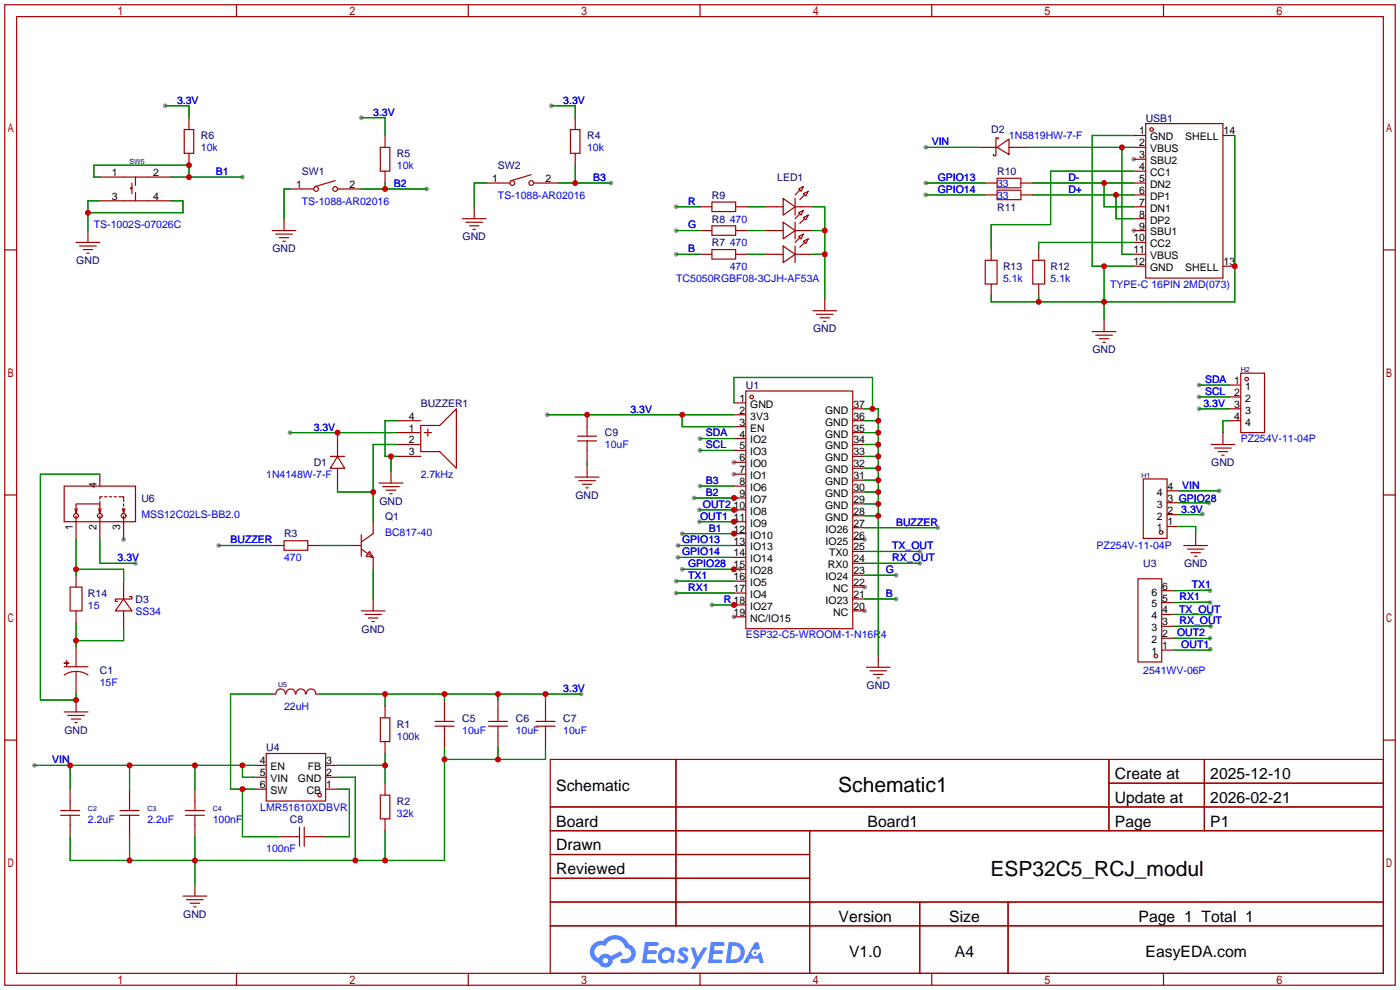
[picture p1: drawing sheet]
<svg xmlns="http://www.w3.org/2000/svg" width="299mm" height="212mm" viewBox="0 0 299 212" stroke-linecap="round" stroke-linejoin="round" font-family="sans-serif">
<g fill="#999">
<circle cx="156.9" cy="98.8" r=".51"/>
<circle cx="156.9" cy="101.3" r=".51"/>
<circle cx="156.9" cy="131.8" r=".51"/>
<circle cx="184.8" cy="130.6" r=".51"/>
<circle cx="184.8" cy="125.5" r=".51"/>
<circle cx="184.8" cy="115.3" r=".51"/>
<circle cx="242.3" cy="34" r=".51"/>
<circle cx="242.3" cy="49.3" r=".51"/>
<circle cx="26.4" cy="115.3" r=".51"/>
<circle cx="257" cy="109.9" r=".51"/>
<circle cx="260.6" cy="104.9" r=".51"/>
<circle cx="258.4" cy="107.5" r=".51"/>
<circle cx="258.7" cy="138.7" r=".51"/>
<circle cx="258.6" cy="136.4" r=".51"/>
<circle cx="258.8" cy="133.9" r=".51"/>
<circle cx="258.7" cy="131.3" r=".51"/>
<circle cx="258.6" cy="128.8" r=".51"/>
<circle cx="258.6" cy="126.2" r=".51"/>
<circle cx="7.4" cy="163.6" r=".51"/>
<circle cx="124.2" cy="148.3" r=".51"/>
<circle cx="29" cy="120.4" r=".51"/>
<circle cx="62" cy="92.5" r=".51"/>
<circle cx="46.7" cy="116.6" r=".51"/>
<circle cx="51.8" cy="37.8" r=".51"/>
<circle cx="35.3" cy="22.6" r=".51"/>
<circle cx="91.2" cy="40.4" r=".51"/>
<circle cx="77.2" cy="25.1" r=".51"/>
<circle cx="130.6" cy="39.1" r=".51"/>
<circle cx="117.9" cy="22.6" r=".51"/>
<circle cx="144.5" cy="44.2" r=".51"/>
<circle cx="144.5" cy="49.3" r=".51"/>
<circle cx="144.5" cy="54.4" r=".51"/>
<circle cx="197.9" cy="39.1" r=".51"/>
<circle cx="197.9" cy="41.7" r=".51"/>
<circle cx="144.9" cy="119.1" r=".51"/>
<circle cx="144.9" cy="116.6" r=".51"/>
<circle cx="196.6" cy="117.9" r=".51"/>
<circle cx="196.6" cy="120.4" r=".51"/>
<circle cx="149.6" cy="93.7" r=".51"/>
<circle cx="149.6" cy="96.3" r=".51"/>
<circle cx="144.5" cy="126.7" r=".51"/>
<circle cx="144.5" cy="124.2" r=".51"/>
<circle cx="157.2" cy="129.3" r=".51"/>
<circle cx="152.1" cy="129.3" r=".51"/>
<circle cx="200.4" cy="112.8" r=".51"/>
<circle cx="191.5" cy="128" r=".51"/>
<circle cx="191.5" cy="122.9" r=".51"/>
<circle cx="157.2" cy="114" r=".51"/>
<circle cx="145.8" cy="114" r=".51"/>
<circle cx="157.2" cy="106.4" r=".51"/>
<circle cx="148.3" cy="106.4" r=".51"/>
<circle cx="149.6" cy="103.9" r=".51"/>
<circle cx="157.3" cy="111.3" r=".51"/>
<circle cx="149.5" cy="111.5" r=".51"/>
<circle cx="157.3" cy="109" r=".51"/>
<circle cx="149.5" cy="109" r=".51"/>
<circle cx="197.9" cy="31.5" r=".51"/>
<circle cx="117" cy="88.6" r=".51"/>
<circle cx="145.8" cy="121.7" r=".51"/>
<circle cx="158.1" cy="121.7" r=".51"/>
<circle cx="256.3" cy="87.4" r=".51"/>
<circle cx="256.3" cy="84.8" r=".51"/>
<circle cx="256.3" cy="82.3" r=".51"/>
</g>
<g fill="none" stroke="#a10000" stroke-width=".25">
<path d="M1 1h297.2v209.6h-297.2zM3.6 3.6h292.1v204.4h-292.1zM50.5 1v2.6M100.1 1v2.6M149.6 1v2.6M199.1 1v2.6M248.7 1v2.6M1 53.4h2.6M295.7 53.4h2.5M1 105.8h2.6M295.7 105.8h2.5M1 158.2h2.6"/>
<path d="M295.7 158.2h2.5M117.6 162.3h178.1v45.7h-178.1zM117.6 172.5h178.1M117.6 177.5h178.1M144.5 162.3v35.6M173 177.5v30.5M237 162.3v15.2M237 167.4h58.7M257.4 162.3v15.2M117.6 182.6h55.4M117.6 192.8h178.1M117.6 187.7h55.4"/>
<path d="M117.6 197.9h178.1M196.6 192.8v15.2M215.4 192.8v15.2M50.5 208v2.6M100.1 208v2.6M149.6 208v2.6M199.1 208v2.6M248.7 208v2.6"/>
</g>
<g fill="#5487ff">
<path d="M145.3 202.7a1.3 1.3 0 0 1 1.9 .3l-.4 .6a.54 .54 0 0 0-.9-.2l.1 .2a1.34 1.34 0 0 1 .9 1.8 1.47 1.47 0 0 1-2.3-.1l.5-.6 .8 .5a.31 .31 0 0 0 .4-.3 .31 .31 0 0 0-.3-.4 1.12 1.12 0 0 1-.7-1.8z"/>
<path d="M147.6 202.5h.9l.6 2 1.2-2h.9l-2.7 4.6h-.9l1-1.7z"/>
<path d="M137.8 201.4h1.7a1.31 1.31 0 0 1 1.2 .2 .4 .4 0 0 1-.3 .5l-1.8 .1-.1 .9h1.6a.4 .4 0 0 1 .4 .4 .4 .4 0 0 1-.5 .4h-1.6l-.2 1.2h1.4a.46 .46 0 0 1 .5 0 .46 .46 0 0 1 .1 .5l-.4 .2h-2.6z"/>
<path d="M151.9 201.4h1.7a1.32 1.32 0 0 1 1.2 .2 .39 .39 0 0 1-.3 .5l-1.8 .1-.1 .9h1.6a.4 .4 0 0 1 .4 .4 .4 .4 0 0 1-.4 .4h-1.7l-.2 1.2h1.4a.46 .46 0 0 1 .5 0 .46 .46 0 0 1 .1 .5l-.4 .2h-2.6z"/>
<path d="M161.3 201.4h.8l.3 1.3-.6 .4a.75 .75 0 0 0-1.1 .3 .75 .75 0 0 0 .5 1 .75 .75 0 0 0 .9-.7l.5-.2 .6 2.3h-.8l-.3-.9h-1.8l-.5 .9h-1z"/>
<path d="M155.7 201.4l-.6 4.4h1.5a2.27 2.27 0 0 0 2.6-2.2 2.27 2.27 0 0 0-2.7-2.2zM156.5 202.1a1.5 1.5 0 0 1 1.8 1.6 1.5 1.5 0 0 1-1.9 1.4h-.3z"/>
<path d="M141.2 203a1.6 1.6 0 0 0-.3 2.3 1.6 1.6 0 0 0 2.3 .2l.7 .3 .3-2.4-.1-.3-.5-.1a1.58 1.58 0 0 0-2.4 0zM141.8 203.5a.98 .98 0 0 1 1.6 .4 .98 .98 0 0 1-1.1 1.3 .94 .94 0 0 1-.9-.7 .94 .94 0 0 1 .4-1z"/>
<path d="M126.8 201.8a2.37 2.37 0 0 0 1.1 4 1.54 1.54 0 0 0 1.8 1 1.54 1.54 0 0 0 1.2-1.6l2.2-1.1-.5-.8-2 1a1.57 1.57 0 0 0-2.7 .5 1.5 1.5 0 0 1-.7-2.1 1.5 1.5 0 0 1 2.2-.5 2.23 2.23 0 0 1 2.3-1.4 2.23 2.23 0 0 1 2 1.8 1.16 1.16 0 0 1 1.2 1.1 1.16 1.16 0 0 1-1.1 1.2h-.7a.47 .47 0 0 0-.5 .4 .47 .47 0 0 0 .4 .5 2.17 2.17 0 0 0 2.5-.9 2.17 2.17 0 0 0-.3-2.7l-.8-.4a3.2 3.2 0 0 0-5.5-.7l-1.1 .1zM128.8 205.3a.6 .6 0 0 1 1.2 0 .6 .6 0 0 1-1.2 0z"/>
<circle cx="161.4" cy="203.6" r=".28"/>
</g>
<g fill="none" stroke="#a10000" stroke-width=".25">
<path d="M21.3 37.8h15.3M28.2 39.1v2.3M29 37.8v1.8M39.4 27.7h2v5.1h-2zM40.4 25.1v2.6M40.4 32.8v2.5M71.6 38.6l-4.3 1.3M81.3 31.5h2v5.1h-2zM82.3 29v2.5M82.3 36.6v2.5M103.9 39.1h5.1M113.5 37.3l-4.3 1.3"/>
<path d="M114 39.1h5.1M121.9 27.7h2.1v5.1h-2.1zM122.9 25.1v2.6M122.9 32.8v2.5M209.3 31.5h3.8M210.6 39.1h2.5M213.1 38.1h5.1v2h-5.1zM213.1 31.5l2.5-1.8v3.3zM213.4 29.7v-.2h-.5v3.8h-.6v-.3M215.6 31.5h3.9M218.2 39.1h2.5M242.3 39.1h2.6"/>
<path d="M242.3 29h2.6M242.3 31.5h2.6M242.3 34h2.6M242.3 36.6h2.6M244.9 26.4h16.5v33h-16.5zM261.4 29h2.5M16.3 51.8h5M17 52.6h3.6M17.8 53.3h2M18.5 54.1h.5M18.8 49.3v2.5M21.3 42.9h15.3"/>
<path d="M28.2 40.1h-.3v.3h.3M29 41.1v1.8M58.2 49.3h5M58.9 50h3.6M59.7 50.8h2M60.5 51.6h.5M60.7 46.7v2.6M62 40.4h5.1M72.1 40.4h5.1M98.8 46.7h5.1M99.6 47.5h3.5M100.3 48.3h2.1"/>
<path d="M101.1 49h.5M101.3 44.2v2.5M149.6 44.2h2.5M149.6 49.3h2.5M149.6 54.4h2.5M152.1 53.3h5.1v2.1h-5.1zM152.1 48.3h5.1v2h-5.1zM152.1 43.2h5.1v2h-5.1zM157.2 44.2h2.6M157.2 49.3h2.6M157.2 54.4h2.6M163.6 44.2h3.8"/>
<path d="M163.6 49.3h3.8M163.6 54.4h3.8M167.4 52.6l2.5 1.8-2.5 1.7zM167.4 42.4l2.5 1.8-2.5 1.8zM167.4 47.5l2.5 1.8-2.5 1.8zM169.9 44.2h3.8M169.9 49.3h3.8M169.9 54.4h3.8M169.9 42.4v3.6M169.9 47.5v3.6M169.9 52.6v3.5M170.7 50.5l1-.5-.5 1.1z"/>
<path d="M170.7 40.4l1-.5-.5 1zM170.7 45.5l1-.5-.5 1zM170.9 50.8l-1 1M170.9 40.6l-1 1.1M170.9 45.7l-1 1M171.7 51.6l1-.5-.5 1zM171.7 41.4l1-.5-.5 1zM171.7 46.5l1-.5-.5 1zM172 51.8l-1.1 1M172 41.7l-1.1 1M172 46.7l-1.1 1.1M210.6 55.6h2.5v5.1h-2.5z"/>
<path d="M210.6 41.7h2.5M211.8 53.1v2.5M213.1 40.6h5.1v2.1h-5.1zM218.2 41.7h2.5M220.7 55.6h2.6v5.1h-2.6zM222 53.1v2.5M242.3 41.7h2.6M242.3 44.2h2.6M242.3 46.7h2.6M242.3 49.3h2.6M242.3 51.8h2.6M242.3 54.4h2.6"/>
<path d="M242.3 56.9h2.6M261.4 56.9h2.5M173.7 66.4h5.1M174.5 67.2h3.6M175.3 67.9h2M176 68.7h.5M176.3 63.9v2.5M211.8 60.7v2.5M222 60.7v2.5M233.4 70.9h5.1M234.2 71.6h3.5M234.9 72.4h2.1"/>
<path d="M235.7 73.2h.5M236 68.3v2.6M265.2 79.8h5.1v12.7h-5.1zM70.6 97.5h3.1M72.1 97.5l1.6 2.6h-3.1zM72.1 93.7v3.8M84.8 97.5h5.1M84.8 95h5.1M84.8 92.5h5.1M84.8 89.9h5.1M89.9 90.9h4.1l3.5-3.5v12.7l-3.5-3.6h-4.1zM90.7 92.5h1.5"/>
<path d="M91.4 91.7v1.5M123.4 94.2h4.1M123.4 93.2h4.1M125.5 88.6v4.6M125.5 94.2v4.6M125.5 99.4v2.6M156.9 86.1h2.5M156.9 88.6h2.5M156.9 91.2h2.5M156.9 93.7h2.5M156.9 96.3h2.5M156.9 98.8h2.5"/>
<path d="M159.4 83.6h22.9v50.8h-22.9zM182.3 97.5h2.5M182.3 95h2.5M182.3 92.5h2.5M182.3 89.9h2.5M182.3 87.4h2.5M258.8 95h5.1M259.6 95.8h3.5M260.3 96.5h2.1M261.1 97.3h.5M261.4 92.5v2.5M262.6 89.9h2.6"/>
<path d="M262.6 87.4h2.6M262.6 82.3h2.6M262.6 84.8h2.6M13.7 103.9h15.3v7.6h-15.3zM16 108.7l.3 1M16.3 109.7v-2h5v2M16.3 110.2v5.1M16.5 108.7l-.2 1M21.1 108.7l.2 1M21.3 101.3v2.6M21.3 107.2v.5M21.3 110.2v5.1"/>
<path d="M21.6 108.7l-.3 1M21.8 106.2h-.5v.5M22.4 106.2h.5M23.4 106.2h.5M24.4 106.2h.5M25.4 106.2h1v1M26.2 108.7l.2 1 .3-1M26.4 107.7v.5M26.4 108.7v.5M26.4 110.2v5.1M58.2 116.6h2.5M60.7 115.6h5.1v2h-5.1z"/>
<path d="M65.8 116.6h2.5M72.1 100.1v3.8M74.7 116.6h2.5M77.2 117.3l2.6 1.8M77.2 114.3v4.6M79 117.9l.8 1.2-1.6-.2zM79.8 111.5v2.5l-2.6 1.8M79.8 119.1v2.6M81 103.2h5.1M81.8 104h3.5M82.5 104.8h2.1M83.3 105.5h.5"/>
<path d="M83.6 100.7v2.5M122.9 102h5.1M123.7 102.7h3.6M124.5 103.5h2M125.2 104.3h.5M156.9 101.3h2.5M156.9 103.9h2.5M156.9 106.4h2.5M156.9 109h2.5M156.9 111.5h2.5M156.9 114h2.5M156.9 116.6h2.5"/>
<path d="M156.9 119.1h2.5M182.3 117.9h2.5M182.3 115.3h2.5M182.3 112.8h2.5M182.3 110.2h2.5M182.3 107.7h2.5M182.3 105.2h2.5M182.3 102.6h2.5M182.3 100.1h2.5M244.3 102.4h5.1v12.7h-5.1zM249.4 112.5h2.6M249.4 110h2.6"/>
<path d="M249.4 107.4h2.6M249.4 104.9h2.6M253 116.6h5.1M253.8 117.4h3.5M254.5 118.1h2.1M255.3 118.9h.5M255.5 114.1v2.5M15 125.5h2.5v5.1h-2.5zM16.3 122.9v2.6M16.3 130.6v2.5M16.3 138.2v4.3M26.4 128l1.8 2.6h-3.6z"/>
<path d="M26.4 124.2v3.8M26.4 130.6v3.8M27.7 127.5h.5v.5h-3.6v.5h.5M77.2 130.6h5.1M78 131.3h3.5M78.7 132.1h2.1M79.5 132.8h.5M79.8 128v2.6M156.9 121.7h2.5M156.9 124.2h2.5M156.9 126.7h2.5M156.9 129.3h2.5"/>
<path d="M156.9 131.8h2.5M182.3 130.6h2.5M182.3 128h2.5M182.3 125.5h2.5M182.3 122.9h2.5M182.3 120.4h2.5M243.2 123.7h5.1v17.8h-5.1zM248.3 138.9h2.5M248.3 136.4h2.5M248.3 133.9h2.5M248.3 131.3h2.5M248.3 128.8h2.5"/>
<path d="M248.3 126.2h2.5M13.7 141.7l1 .1zM13.7 142.5h5.1M13.7 152.1h5.1M14.2 141.2v1zM14.5 152.9h3.5M15.2 153.7h2.1M16 154.4h.5M16.3 143.5l1.5 .3 1 .5M16.3 143.5l-1.1 .1-1.5 .7M16.3 143.5v4.8M16.3 149.6v2.5"/>
<path d="M61 148.3a1.01 1.01 0 0 0-1-1.1 1.01 1.01 0 0 0-1 1.1h-.8M61.1 148.3a1.01 1.01 0 0 1 1-1.1 1.01 1.01 0 0 1 1 1.1M63.3 148.3a1.01 1.01 0 0 1 1-1.1 1.01 1.01 0 0 1 1 1.1M65.5 148.3a1.01 1.01 0 0 1 1-1.1 1.01 1.01 0 0 1 1 1.1M67.6 148.3h.7M81.3 153.4h2v5.1h-2zM82.3 150.9v2.5M82.3 158.5v2.5M93 155.2h4M93 154.2h4M95 149.6v4.6M95 155.2v4.6"/>
<path d="M104.4 155.2h4.1M104.4 154.2h4.1M106.4 149.6v4.6M106.4 155.2v4.6M114.6 155.2h4M114.6 154.2h4M116.6 149.6v4.6M116.6 155.2v4.6M185.2 142.6h5M185.9 143.4h3.6M186.7 144.1h2M187.5 144.9h.5"/>
<path d="M187.7 140.1v2.5M13 174.2h4M13 173.2h4M15 168.7v4.5M15 174.2v4.6M25.7 174.2h4M25.7 173.2h4M27.7 168.7v4.5M27.7 174.2v4.6M39.6 174.2h4.1M39.6 173.2h4.1M41.7 168.7v4.5"/>
<path d="M41.7 174.2v4.6M54.4 168.7h2.5M54.4 166.1h2.5M54.4 163.6h2.5M56.9 161h12.7v10.2h-12.7zM59.4 178.8h4.6M64 176.8v4M65 178.8h4.6M65 176.8v4M69.6 168.7h2.5M69.6 166.1h2.5M69.6 163.6h2.5"/>
<path d="M81.3 169.9h2v5.1h-2zM82.3 167.4v2.5M82.3 175v2.5M39.1 191.5h5.1M39.9 192.3h3.5M40.6 193h2.1M41.4 193.8h.5M41.7 189v2.5"/>
<circle cx="109.5" cy="39.1" r=".51"/>
<circle cx="113.5" cy="39.1" r=".51"/>
<circle cx="246.1" cy="27.7" r=".38"/>
<circle cx="67.6" cy="40.4" r=".51"/>
<circle cx="71.6" cy="40.4" r=".51"/>
<circle cx="160.7" cy="84.8" r=".38"/>
<circle cx="266.4" cy="81" r=".38"/>
<circle cx="16.3" cy="110.2" r=".51"/>
<circle cx="21.3" cy="110.2" r=".51"/>
<circle cx="26.4" cy="110.2" r=".51"/>
<circle cx="248.2" cy="113.8" r=".38"/>
<circle cx="247" cy="140.2" r=".38"/>
<circle cx="68.3" cy="169.9" r=".38"/>
</g>
<g fill="none" stroke="#008700" stroke-width=".25">
<path d="M21.3 37.8h-1.2v-2.5h20.3v2.5M35.3 22.6h5.1v2.5M36.6 37.8h15.2M77.2 25.1h5.1v3.9M82.3 39.1v1.3M103.9 39.1h-2.6v5.1M117.9 22.6h5v2.5M119.1 39.1h11.5M122.9 35.3v3.8M197.9 39.1h12.7M197.9 31.5h11.4M219.5 31.5h22.8"/>
<path d="M220.7 39.1h21.6M236 39.1v5.1h6.3M239.8 31.5v22.9h2.5M242.3 29h-8.9v27.9h8.9M242.3 36.6h-17.8v11.4h-12.7v5.1M263.9 29v35.5h-52.1v-1.3M21.3 42.9h-2.5v6.4M36.6 42.9h2.5v2.6h-20.3M62 40.4h-1.3v6.3M77.2 40.4h14M144.5 44.2h5.1M144.5 49.3h5.1"/>
<path d="M144.5 54.4h5.1M159.8 44.2h3.8M159.8 49.3h3.8M159.8 54.4h3.8M173.7 44.2h2.6v19.7M173.7 49.3h2.6M173.7 54.4h2.6M197.9 41.7h12.7M220.7 41.7h21.6M236 56.9v11.4M238.5 41.7v5h3.8M242.3 51.8h-20.3v1.3"/>
<path d="M222 63.2v1.3M62 92.5h22.8M72.1 92.5v1.2M83.6 97.5v3.2M84.8 89.9h-2.5v7.6h2.5M84.8 95h-5v16.5M117 88.6h39.9M125.5 98.8v.6M145.8 88.6v2.6h11.1M149.6 93.7h7.3M149.6 96.3h7.3M156.9 86.1v-5.4h29.6v6.7"/>
<path d="M184.8 87.4h2.9v52.7M184.8 89.9h2.9M184.8 92.5h2.9M184.8 95h2.9M184.8 97.5h2.9M256.3 87.4h6.3M256.3 84.8h6.3M256.3 82.3h6.3M262.6 89.9h-1.2v2.6M16.3 115.3v7.6M21.3 101.3h-12.7v48.3h7.7v-1.3M21.3 115.3v5.1h7.7"/>
<path d="M46.7 116.6h11.5M68.3 116.6h6.4M72.1 103.9v1.3h7.7M144.9 116.6h12M144.9 119.1h12M145.8 114h11.4M148.3 106.4h8.9M149.5 109h7.8M149.6 103.9h7.3M157.3 111.3v.2h-7.8M184.8 100.1h2.9M184.8 102.6h2.9"/>
<path d="M184.8 105.2h2.9M184.8 107.7h2.9M184.8 110.2h2.9M184.8 117.9h11.8M184.8 112.8h15.6M252 112.5h3.5v1.6M252 104.9h8.6M252 107.4l6.4 .1M257 109.9v.1h-5M16.3 133.1v5.1M16.3 121.7h10.1v2.5M26.4 134.4v2.5h-10.1"/>
<path d="M79.8 121.7v6.3M144.5 126.7h12.4M144.5 124.2h12.4M145.8 121.7h12.3M152.1 129.3h5.1M184.8 120.4h11.8M184.8 128h6.7M184.8 122.9h6.7M250.8 126.2h7.8M250.8 128.8h7.8M250.8 136.4h7.8M250.8 133.9h8"/>
<path d="M250.8 131.3h7.9M258.7 138.7v.2h-7.9M58.2 148.3h-8.9v20.4h5.1M68.3 148.3h55.9M82.3 148.3v2.6M95 159.8v24.1h-80v-5.1M95 148.3v1.3M106.4 148.3v1.3M106.4 159.8v2.5M116.6 159.8v2.5h-21.6M116.6 148.3v1.3M7.4 163.6h47"/>
<path d="M15 163.6v5.1M27.7 163.6v5.1M27.7 178.8v5.1M41.7 163.6v5.1M41.7 178.8v10.2M51.8 163.6v2.5h2.6M51.8 168.7v10.1h7.6M72.1 166.1h3.8v17.8M72.1 163.6h10.2M72.1 168.7h2.6v10.1h-5.1M82.3 161v6.4M82.3 177.5v6.4"/>
</g>
<g fill="#c00">
<circle cx="186.5" cy="87.4" r=".63"/>
<circle cx="187.7" cy="89.9" r=".63"/>
<circle cx="187.7" cy="92.5" r=".63"/>
<circle cx="187.7" cy="95" r=".63"/>
<circle cx="187.7" cy="97.5" r=".63"/>
<circle cx="187.7" cy="100.1" r=".63"/>
<circle cx="187.7" cy="102.6" r=".63"/>
<circle cx="187.7" cy="105.2" r=".63"/>
<circle cx="187.7" cy="107.7" r=".63"/>
<circle cx="187.7" cy="110.2" r=".63"/>
<circle cx="41.7" cy="183.9" r=".63"/>
<circle cx="27.7" cy="183.9" r=".63"/>
<circle cx="75.9" cy="183.9" r=".63"/>
<circle cx="82.3" cy="183.9" r=".63"/>
<circle cx="95" cy="162.3" r=".63"/>
<circle cx="106.4" cy="162.3" r=".63"/>
<circle cx="15" cy="163.6" r=".63"/>
<circle cx="27.7" cy="163.6" r=".63"/>
<circle cx="41.7" cy="163.6" r=".63"/>
<circle cx="51.8" cy="163.6" r=".63"/>
<circle cx="51.8" cy="168.7" r=".63"/>
<circle cx="82.3" cy="163.6" r=".63"/>
<circle cx="82.3" cy="148.3" r=".63"/>
<circle cx="95" cy="148.3" r=".63"/>
<circle cx="106.4" cy="148.3" r=".63"/>
<circle cx="116.6" cy="148.3" r=".63"/>
<circle cx="16.3" cy="149.6" r=".63"/>
<circle cx="79.8" cy="105.2" r=".63"/>
<circle cx="72.1" cy="92.5" r=".63"/>
<circle cx="18.8" cy="45.5" r=".63"/>
<circle cx="40.4" cy="35.3" r=".63"/>
<circle cx="40.4" cy="37.8" r=".63"/>
<circle cx="82.3" cy="40.4" r=".63"/>
<circle cx="122.9" cy="39.1" r=".63"/>
<circle cx="176.3" cy="54.4" r=".63"/>
<circle cx="176.3" cy="49.3" r=".63"/>
<circle cx="238.5" cy="41.7" r=".63"/>
<circle cx="236" cy="39.1" r=".63"/>
<circle cx="156.9" cy="129.3" r=".63"/>
<circle cx="236" cy="56.9" r=".63"/>
<circle cx="236" cy="64.5" r=".63"/>
<circle cx="222" cy="64.5" r=".63"/>
<circle cx="263.9" cy="56.9" r=".63"/>
<circle cx="156.9" cy="114" r=".63"/>
<circle cx="156.9" cy="106.4" r=".63"/>
<circle cx="156.9" cy="111.5" r=".63"/>
<circle cx="156.9" cy="109" r=".63"/>
<circle cx="239.8" cy="31.5" r=".63"/>
<circle cx="125.5" cy="88.6" r=".63"/>
<circle cx="145.8" cy="88.6" r=".63"/>
<circle cx="156.9" cy="121.7" r=".63"/>
<circle cx="83.6" cy="97.5" r=".63"/>
<circle cx="16.3" cy="121.7" r=".63"/>
<circle cx="16.3" cy="136.9" r=".63"/>
</g>
<g font-size="4.5">
<text x="179.2" y="169.4">Schematic1</text>
<text x="211.7" y="187.1">ESP32C5_RCJ_modul</text>
</g>
<g font-size="3.4">
<text x="238.3" y="166.5">Create at</text>
<text x="258.7" y="166.5">2025-12-10</text>
<text x="118.9" y="169">Schematic</text>
<text x="238.3" y="171.6">Update at</text>
<text x="258.7" y="171.6">2026-02-21</text>
<text x="118.9" y="176.6">Board</text>
<text x="185.4" y="176.6">Board1</text>
<text x="238.3" y="176.6">Page</text>
<text x="258.7" y="176.6">P1</text>
<text x="118.9" y="181.7">Drawn</text>
<text x="118.9" y="186.8">Reviewed</text>
<text x="179.2" y="197">Version</text>
<text x="202.9" y="197">Size</text>
<text x="243.3" y="197">Page 1 Total 1</text>
<text x="181.5" y="204.6">V1.0</text>
<text x="204.1" y="204.6">A4</text>
<text x="244.8" y="204.6">EasyEDA.com</text>
</g>
<g font-size="2.2" fill="#00f">
<text x="37.8" y="22.2">3.3V</text>
<text x="120.4" y="22.2">3.3V</text>
<text x="79.8" y="24.7">3.3V</text>
<text x="215.6" y="29.8">1N5819HW-7-F</text>
<text x="42.9" y="32.3">10k</text>
<text x="125.5" y="32.3">10k</text>
<text x="199.1" y="31">VIN</text>
<text x="46.1" y="37.4">B1</text>
<text x="84.2" y="39.9">B2</text>
<text x="84.8" y="36.1">10k</text>
<text x="126.7" y="38.7">B3</text>
<text x="200.4" y="38.7">GPIO13</text>
<text x="200.4" y="41.2">GPIO14</text>
<text x="213.1" y="39.9">33</text>
<text x="228.3" y="41.2">D+</text>
<text x="228.3" y="38.7">D-</text>
<text x="64.5" y="43.7">TS-1088-AR02016</text>
<text x="106.4" y="42.5">TS-1088-AR02016</text>
<text x="147.1" y="43.7">R</text>
<text x="156" y="47.6">470</text>
<text x="213.1" y="42.5">33</text>
<text x="20.1" y="48.8">TS-1002S-07026C</text>
<text x="147.1" y="48.8">G</text>
<text x="147.1" y="53.9">B</text>
<text x="156" y="52.6">470</text>
<text x="156" y="57.7">470</text>
<text x="144.5" y="60.3">TC5050RGBF08-3CJH-AF53A</text>
<text x="214.4" y="60.3">5.1k</text>
<text x="224.5" y="60.3">5.1k</text>
<text x="237.2" y="61.5">TYPE-C 16PIN 2MD(073)</text>
<text x="257.6" y="81.8">SDA</text>
<text x="134.7" y="88.2">3.3V</text>
<text x="257.2" y="86.9">3.3V</text>
<text x="257.6" y="84.4">SCL</text>
<text x="67.1" y="92">3.3V</text>
<text x="129.3" y="95.8">10uF</text>
<text x="150.9" y="93.3">SDA</text>
<text x="150.9" y="95.8">SCL</text>
<text x="265.2" y="94.5">PZ254V-11-04P</text>
<text x="56.9" y="102.2">1N4148W-7-F</text>
<text x="89.9" y="102.2">2.7kHz</text>
<text x="150.9" y="106">B2</text>
<text x="150.9" y="103.4">B3</text>
<text x="252.6" y="104.5">VIN</text>
<text x="30.2" y="110.8">MSS12C02LS-BB2.0</text>
<text x="149.6" y="111.1">OUT1</text>
<text x="150.2" y="108.5">OUT2</text>
<text x="151.5" y="113.6">B1</text>
<text x="191.5" y="112.3">BUZZER</text>
<text x="252.5" y="109.5">3.3V</text>
<text x="25.1" y="119.9">3.3V</text>
<text x="49.3" y="116.1">BUZZER</text>
<text x="60.7" y="119.9">470</text>
<text x="82.3" y="114.6">BC817-40</text>
<text x="145.8" y="118.7">GPIO14</text>
<text x="145.8" y="116.1">GPIO13</text>
<text x="190.7" y="117.4">TX_OUT</text>
<text x="190.7" y="119.9">RX_OUT</text>
<text x="234.4" y="117.4">PZ254V-11-04P</text>
<text x="147.1" y="123.8">TX1</text>
<text x="147.1" y="121.2">GPIO28</text>
<text x="189.3" y="122.5">G</text>
<text x="254.7" y="125.7">TX1</text>
<text x="18.8" y="130.1">15</text>
<text x="29" y="131.4">SS34</text>
<text x="147.1" y="126.3">RX1</text>
<text x="154.7" y="128.8">R 18</text>
<text x="189.3" y="127.6">B</text>
<text x="252" y="130.9">TX_OUT</text>
<text x="252.1" y="128.3">RX1</text>
<text x="159.4" y="136.5">ESP32-C5-WROOM-1-N16R4</text>
<text x="251.6" y="136">OUT2</text>
<text x="252.1" y="133.4">RX_OUT</text>
<text x="252.5" y="138.5">OUT1</text>
<text x="21.3" y="146.6">15F</text>
<text x="120.4" y="147.9">3.3V</text>
<text x="244.3" y="144.1">2541WV-06P</text>
<text x="60.7" y="151.7">22uH</text>
<text x="84.8" y="158">100k</text>
<text x="98.8" y="156.8">10uF</text>
<text x="110.2" y="156.8">10uF</text>
<text x="120.4" y="156.8">10uF</text>
<text x="11.2" y="163.1">VIN</text>
<text x="55.6" y="173.3">LMR51610XDBVR</text>
<text x="18.8" y="175.8">2.2uF</text>
<text x="31.5" y="175.8">2.2uF</text>
<text x="45.5" y="175.8">100nF</text>
<text x="84.8" y="174.6">32k</text>
<text x="56.9" y="182.2">100nF</text>
</g>
<g font-size="2.2" fill="#000080">
<text x="42.9" y="29.8">R6</text>
<text x="125.5" y="29.8">R4</text>
<text x="211.8" y="28.5">D2</text>
<text x="244.9" y="26">USB1</text>
<text x="84.8" y="33.6">R5</text>
<text x="64.5" y="37.4">SW1</text>
<text x="106.4" y="36.1">SW2</text>
<text x="166.1" y="38.7">LED1</text>
<text x="213.1" y="37.4">R10</text>
<text x="152.1" y="47.6">R8</text>
<text x="152.1" y="42.5">R9</text>
<text x="213.1" y="45">R11</text>
<text x="58.2" y="53.9">GND</text>
<text x="98.9" y="51.4">GND</text>
<text x="152.1" y="52.6">R7</text>
<text x="16.3" y="56.4">GND</text>
<text x="214.4" y="57.7">R13</text>
<text x="224.5" y="57.7">R12</text>
<text x="173.8" y="71">GND</text>
<text x="233.5" y="75.5">GND</text>
<text x="159.4" y="83.1">U1</text>
<text x="89.9" y="86.9">BUZZER1</text>
<text x="129.3" y="93.3">C9</text>
<text x="67.1" y="99.6">D1</text>
<text x="258.9" y="99.6">GND</text>
<text x="30.2" y="107.2">U6</text>
<text x="81.1" y="107.9">GND</text>
<text x="123" y="106.6">GND</text>
<text x="82.3" y="111.1">Q1</text>
<text x="60.7" y="114.9">R3</text>
<text x="244.3" y="121.2">U3</text>
<text x="253.1" y="121.2">GND</text>
<text x="18.8" y="127.6">R14</text>
<text x="29" y="128.8">D3</text>
<text x="77.3" y="135.2">GND</text>
<text x="21.3" y="144.1">C1</text>
<text x="185.2" y="147.2">GND</text>
<text x="84.8" y="155.5">R1</text>
<text x="98.8" y="154.2">C5</text>
<text x="110.2" y="154.2">C6</text>
<text x="120.4" y="154.2">C7</text>
<text x="13.8" y="156.8">GND</text>
<text x="56.9" y="160.6">U4</text>
<text x="84.8" y="172">R2</text>
<text x="62" y="175.8">C8</text>
<text x="39.2" y="196.1">GND</text>
</g>
<g font-size="2.2">
<text x="243.5" y="28.7">1</text>
<text x="261.5" y="28.7">14</text>
<text x="243.5" y="31.3">2</text>
<text x="243.5" y="33.8">3</text>
<text x="245.8" y="30">GND</text>
<text x="245.8" y="32.6">VBUS</text>
<text x="245.8" y="35.1">SBU2</text>
<text x="253.3" y="30">SHELL</text>
<text x="23.9" y="37.6">1</text>
<text x="32.8" y="37.6">2</text>
<text x="63.3" y="40.2">1</text>
<text x="74.7" y="40.2">2</text>
<text x="105.2" y="38.9">1</text>
<text x="116.6" y="38.9">2</text>
<text x="243.5" y="36.4">4</text>
<text x="243.5" y="38.9">5</text>
<text x="243.5" y="41.4">6</text>
<text x="245.8" y="37.6">CC1</text>
<text x="245.8" y="40.2">DN2</text>
<text x="23.9" y="42.7">3</text>
<text x="32.8" y="42.7">4</text>
<text x="243.5" y="44">7</text>
<text x="243.5" y="46.5">8</text>
<text x="245.8" y="42.7">DP1</text>
<text x="245.8" y="45.3">DN1</text>
<text x="245.8" y="47.8">DP2</text>
<text x="242.2" y="51.6">10</text>
<text x="243.5" y="49.1">9</text>
<text x="245.8" y="50.3">SBU1</text>
<text x="245.8" y="52.9">CC2</text>
<text x="242.2" y="54.1">11</text>
<text x="242.2" y="56.7">12</text>
<text x="245.8" y="55.4">VBUS</text>
<text x="245.8" y="58">GND</text>
<text x="253.3" y="58">SHELL</text>
<text x="261.5" y="56.7">13</text>
<text x="263.8" y="82.1">1</text>
<text x="266.1" y="83.4">1</text>
<text x="87.4" y="89.7">4</text>
<text x="158" y="85.9">1</text>
<text x="158" y="88.4">2</text>
<text x="160.3" y="87.2">GND</text>
<text x="160.3" y="89.7">3V3</text>
<text x="176.3" y="88.4">GND</text>
<text x="182.4" y="89.7">36</text>
<text x="182.4" y="87.2">37</text>
<text x="263.8" y="84.6">2</text>
<text x="263.8" y="87.2">3</text>
<text x="263.8" y="89.7">4</text>
<text x="266.1" y="85.9">2</text>
<text x="266.1" y="88.4">3</text>
<text x="87.4" y="94.8">2</text>
<text x="87.4" y="92.2">1</text>
<text x="158" y="91">3</text>
<text x="158" y="93.5">4</text>
<text x="160.3" y="92.2">EN</text>
<text x="160.3" y="94.8">IO2</text>
<text x="176.3" y="93.5">GND</text>
<text x="176.3" y="91">GND</text>
<text x="182.4" y="94.8">34</text>
<text x="182.4" y="92.2">35</text>
<text x="266.1" y="91">4</text>
<text x="87.4" y="97.3">3</text>
<text x="158" y="96.1">5</text>
<text x="158" y="98.6">6</text>
<text x="158" y="101.1">7</text>
<text x="160.3" y="97.3">IO3</text>
<text x="160.3" y="99.9">IO0</text>
<text x="176.3" y="101.1">GND</text>
<text x="176.3" y="98.6">GND</text>
<text x="176.3" y="96.1">GND</text>
<text x="182.4" y="99.9">32</text>
<text x="182.4" y="97.3">33</text>
<text x="20.6" y="104.4" transform="rotate(-90 20.6 104.4)">4</text>
<text x="158" y="103.7">8</text>
<text x="158" y="106.2">9</text>
<text x="160.3" y="102.4">IO1</text>
<text x="160.3" y="104.9">IO6</text>
<text x="160.3" y="107.5">IO7</text>
<text x="176.3" y="106.2">GND</text>
<text x="176.3" y="103.7">GND</text>
<text x="182.4" y="107.5">29</text>
<text x="182.4" y="104.9">30</text>
<text x="182.4" y="102.4">31</text>
<text x="247.2" y="106">4</text>
<text x="249.6" y="107.2">3 GPIO28</text>
<text x="249.6" y="104.7">4</text>
<text x="15.6" y="113.2" transform="rotate(-90 15.6 113.2)">1</text>
<text x="20.6" y="113.2" transform="rotate(-90 20.6 113.2)">2</text>
<text x="25.7" y="113.2" transform="rotate(-90 25.7 113.2)">3</text>
<text x="156.8" y="108.8">10</text>
<text x="156.8" y="111.3">11</text>
<text x="156.8" y="113.8">12</text>
<text x="160.3" y="110">IO8</text>
<text x="160.3" y="112.6">IO9</text>
<text x="176.3" y="111.3">GND</text>
<text x="176.3" y="108.8">GND</text>
<text x="176.5" y="113.8">IO26</text>
<text x="182.4" y="112.6">27</text>
<text x="182.4" y="110">28</text>
<text x="247.2" y="113.6">1</text>
<text x="247.2" y="111">2</text>
<text x="247.2" y="108.5">3</text>
<text x="249.6" y="112.3">1</text>
<text x="249.6" y="109.8">2</text>
<text x="156.8" y="116.4">13</text>
<text x="156.8" y="118.9">14</text>
<text x="160.3" y="115.1">IO10</text>
<text x="160.3" y="117.6">IO13</text>
<text x="176.5" y="116.4">IO25</text>
<text x="177.2" y="118.9">TX0</text>
<text x="182.4" y="117.6">25</text>
<text x="182.4" y="115.1">26</text>
<text x="156.8" y="121.5">15</text>
<text x="156.8" y="124">16</text>
<text x="160.3" y="120.2">IO14</text>
<text x="160.3" y="122.7">IO28</text>
<text x="160.3" y="125.3">IO5</text>
<text x="176.5" y="124">IO24</text>
<text x="177" y="121.5">RX0</text>
<text x="182.4" y="125.3">22</text>
<text x="182.4" y="122.7">23</text>
<text x="182.4" y="120.2">24</text>
<text x="156.8" y="126.5">17</text>
<text x="156.8" y="131.6">19</text>
<text x="160.3" y="127.8">IO4</text>
<text x="160.3" y="130.3">IO27</text>
<text x="176.5" y="129.1">IO23</text>
<text x="178.1" y="131.6">NC</text>
<text x="178.1" y="126.5">NC</text>
<text x="182.4" y="130.3">20</text>
<text x="182.4" y="127.8">21</text>
<text x="246.1" y="129.8">5</text>
<text x="246.1" y="127.3">6</text>
<text x="248.4" y="131.1">4</text>
<text x="248.4" y="128.6">5</text>
<text x="248.4" y="126">6</text>
<text x="160.3" y="132.9">NC/IO15</text>
<text x="246.1" y="137.5">2</text>
<text x="246.1" y="134.9">3</text>
<text x="246.1" y="132.4">4</text>
<text x="248.4" y="136.2">2</text>
<text x="248.4" y="133.6">3</text>
<text x="246.1" y="140">1</text>
<text x="248.4" y="138.7">1</text>
<text x="55.5" y="163.4">4</text>
<text x="55.5" y="165.9">5</text>
<text x="57.8" y="164.6">EN</text>
<text x="57.8" y="167.2">VIN</text>
<text x="63.7" y="167.2">GND</text>
<text x="65.8" y="164.6">FB</text>
<text x="69.7" y="165.9">2</text>
<text x="69.7" y="163.4">3</text>
<text x="55.5" y="168.4">6</text>
<text x="57.8" y="169.7">SW</text>
<text x="65.5" y="169.7">CB</text>
<text x="69.7" y="168.4">1</text>
</g>
<g font-size="1.5" fill="#000080">
<text x="27.7" y="35">SW5</text>
<text x="265.2" y="79.5">H2</text>
<text x="244" y="102.1">H1</text>
<text x="59.4" y="146.8">U5</text>
<text x="18.8" y="173.4">C2</text>
<text x="31.5" y="173.4">C3</text>
<text x="45.5" y="173.4">C4</text>
</g>
</svg>
